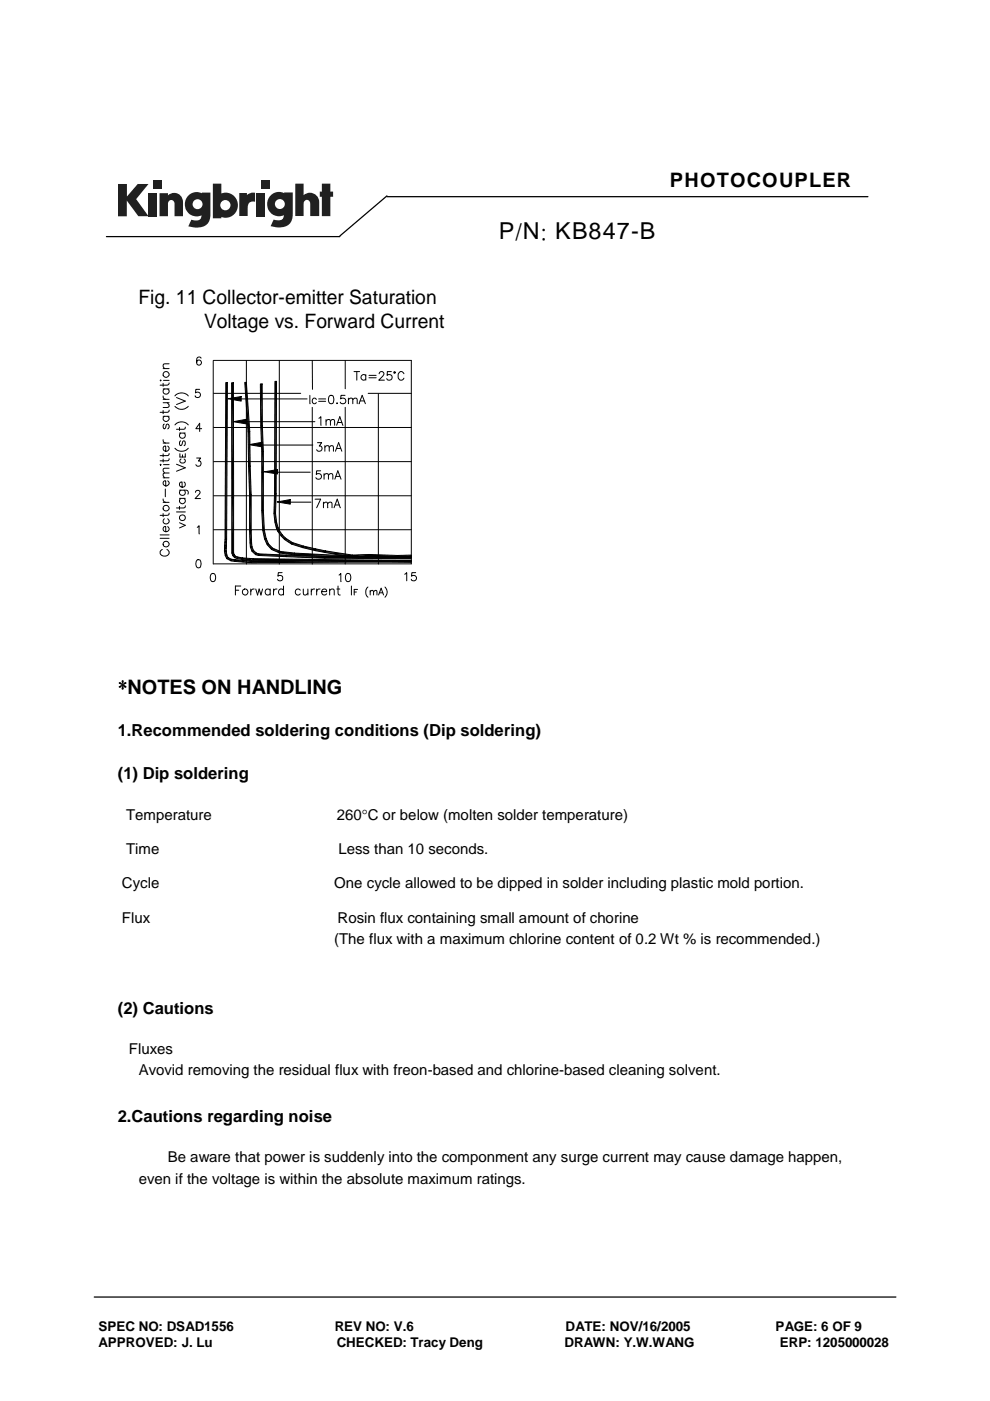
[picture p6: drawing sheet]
<svg xmlns="http://www.w3.org/2000/svg" width="210mm" height="297mm" viewBox="0 0 210 297" stroke-linecap="round" stroke-linejoin="round" font-family="sans-serif">
<path d="M82 41.7h102" fill="none" stroke="#010101" stroke-width=".26"/>
<g fill="#231f20">
<path d="M25 39h1.9v2.7l2.3-2.7h2.3l-2.6 3.2 2.6 3.6h-2.2l-2.4-3.3v3.4h-1.9z"/>
<path d="M31.5 41h1.8v4.8h-1.8z"/>
<path d="M54.4 40.9h1.8v4.9h-1.8z"/>
<path d="M32.4 38.3h1.8v1.8h-1.8z"/>
<path d="M55.3 38.2h1.8v1.8h-1.8z"/>
<path d="M33.8 41h1.8v.4a1.9 1.9 0 0 1 2.2-.3 1.9 1.9 0 0 1 1 2v2.7h-1.8v-2.6a.7 .7 0 0 0-.7-.8 .7 .7 0 0 0-.7 .8v2.6h-1.8z"/>
<path d="M50.7 40.9h1.7v.5a2.02 2.02 0 0 1 1.7-.5v1.9l-.2-.1a1.12 1.12 0 0 0-1.4 1.4v1.7h-1.8z"/>
<path d="M62.6 38.9h1.8v2.5a1.98 1.98 0 0 1 2.2-.3 1.98 1.98 0 0 1 1.1 2v2.7h-1.9v-2.6a.7 .7 0 0 0-.7-.8 .7 .7 0 0 0-.7 .8v2.6h-1.8z"/>
<path d="M68.2 38.9h1.8v1.7h.6v1.1h-.6v4.1h-1.8v-4.1h-.4v-1.1h.4z"/>
<path d="M45.1 38.9v7.4h1.8v-.3a2.63 2.63 0 0 0 3.5-2.5 2.63 2.63 0 0 0-3.5-2.5v-2.1zM46.7 43.5a1.1 1.1 0 0 1 2.2 0 1.1 1.1 0 0 1-2.2 0z"/>
<path d="M40.1 41.3a2.56 2.56 0 0 0-.6 3.3 2.56 2.56 0 0 0 3.2 1.1 1.09 1.09 0 0 1-1.5 1l-.6-.1-.7 1.4a5.3 5.3 0 0 0 3.7-.2 2.69 2.69 0 0 0 1-2.4v-4.6h-1.8v.2l-.8-.3a2.44 2.44 0 0 0-1.9 .6zM40.8 43.3a1.06 1.06 0 0 1 2.1 0 1.06 1.06 0 0 1-2.1 0z"/>
<path d="M57.6 41.3a2.56 2.56 0 0 0-.6 3.3 2.56 2.56 0 0 0 3.2 1 1.09 1.09 0 0 1-1.5 1.1l-.7-.1-.6 1.4a5.3 5.3 0 0 0 3.7-.3 2.69 2.69 0 0 0 1-2.4v-4.5h-1.9v.2l-.8-.3a2.44 2.44 0 0 0-1.8 .6zM58.3 43.3a1.06 1.06 0 0 1 2.1 0 1.06 1.06 0 0 1-2.1 0z"/>
</g>
<path d="M22.6 50.2h49.5M82 41.5l-9.9 8.5M20 275h169.9" fill="none" stroke="#010101" stroke-width=".26"/>
<path d="M24 57h79v72.9h-79z" fill="#fff"/>
<path d="M47.9 81.1v33.2M48 81.1v33.2M55.7 95.7v12.5M58.4 80.9v28M58.5 80.9v23.8M53.1 104.9v7.6M54.8 117.6h5.9M54.8 117.9h14M58.3 104.7v4.2M59.4 117.1h3M68.9 117h2.2" fill="none" stroke="#000" stroke-width=".34"/>
<g fill="none" stroke="#000" stroke-width=".21">
<path d="M34.6 78.1h1.3M35.9 77.1h-1a.47 .47 0 0 0-.2 .8l.2 .2M42.6 75.9a.48 .48 0 0 0-.4-.2 .48 .48 0 0 0-.5 .3v1.2a.52 .52 0 0 0 .9 .1 .52 .52 0 0 0-.1-.8 .52 .52 0 0 0-.8 .3M45.2 76.5v43.1M45.3 76.4h41.9M52.2 76.5v43.1M59.2 76.5v43.1M66.2 76.5l.1 6M73.2 76.5v5.9M75.1 78.8h1.1M75.6 78.8v1.8M77.6 79.7a.57 .57 0 0 0-.9-.1 .57 .57 0 0 0 0 .8 .57 .57 0 0 0 .9-.1"/>
<path d="M77.6 79.4v1.2M78.2 79.6h1.6M80.4 79.2l.3-.4h.4l.2 .2a.55 .55 0 0 1-.1 .8l-.9 .8h1.2M83 78.8h-.9v.8a.61 .61 0 0 1 .9 0 .61 .61 0 0 1-.1 .9 .61 .61 0 0 1-.9-.2M83.5 78.9h.3v.2h-.3zM85.6 79.2a.63 .63 0 0 0-.7-.4 .63 .63 0 0 0-.5 .7v.4a.63 .63 0 0 0 .5 .7 .63 .63 0 0 0 .7-.4M87.2 76.5v43h-41.9M34 98.6l.2-.1-.2-.1 .1 .2M34 80.7l.2-.1h-.2l.1 .1M34.6 93.2a.58 .58 0 0 0 .5 .7M34.6 83.9a.58 .58 0 0 0 .5 .8M34.6 81.3v.6"/>
<path d="M34.6 87v.7M34.6 96.2v.7M34.6 97.3v.7M34.6 93.9h1.3M34.6 88.3h1.3M34.6 85.4h1.3M34.6 84.7h1.3M34.6 82.5h1.3M34.7 98.5h1.2M34.7 80.6h1.2M34.8 89.9a.6 .6 0 0 0 0 1l.3-.1 .2-.8 .3-.1a.56 .56 0 0 1 .3 .5 .56 .56 0 0 1-.3 .5M34.8 88.3a.61 .61 0 0 0-.1 .9 .61 .61 0 0 0 1 0 .61 .61 0 0 0-.1-.9"/>
<path d="M34.8 82.5a.61 .61 0 0 0-.1 .9 .61 .61 0 0 0 1 0 .61 .61 0 0 0-.1-.9M35.5 85.4l.4 .5-.2 .4-1.1 .1M35.6 94.6a.6 .6 0 0 1 .1 .9 .6 .6 0 0 1-.9 0 .6 .6 0 0 1 .1-.9h.2v1.1M35.9 99.3l-1.2 .1-.1 .4 .3 .5M35.9 97.2l-.2 .4-.2 .1h-1.5M35.9 96.1l-.2 .4-.2 .1h-1.5M35.9 87l-.2 .3-.2 .1h-1.5M35.9 81.2l-.2 .3-.2 .2h-1.5M37.1 95a1.88 1.88 0 0 0 2.8 0M37.1 90.1a1.88 1.88 0 0 1 2.8 0M37.1 86.1a1.88 1.88 0 0 0 2.8 0M37.1 83.9a1.88 1.88 0 0 1 2.8 0"/>
<path d="M37.4 98.4l1.9 .8-1.9 .7M37.4 84.3l1.9 .7-1.9 .8M38.1 90.6v.7M38.1 91.8h1.2M38.1 96.2v.7h1.2v-.7M38.3 93.5a.62 .62 0 0 0 0 1l.3-.3 .2-.6 .2-.1a.62 .62 0 0 1 0 1M38.3 91.8a.61 .61 0 0 0-.1 .9 .61 .61 0 0 0 .9 0 .61 .61 0 0 0-.1-.9M38.4 97.3a.44 .44 0 0 0-.3 .5 .44 .44 0 0 0 .5 .4h.3a.44 .44 0 0 0 .4-.4 .44 .44 0 0 0-.3-.5M38.7 96.4v.5M39.3 90.6l-.1 .3-.3 .1h-1.5M41.7 97.1h.8l-.4 .6a.56 .56 0 0 1 .4 .9 .56 .56 0 0 1-1-.1M42.3 82.5h-.8l-.1 .8a.6 .6 0 0 1 1 0 .6 .6 0 0 1-.2 .9 .6 .6 0 0 1-.8-.3"/>
<path d="M42.8 90.9h-1.3l.8-1.2v1.8M45.3 97.9h41.9M45.3 90.6h41.9M45.3 83.4h18.5M47.9 81.1h.3l-.2 33.2h-.3zM48.3 84.5l2.8-.4v.9zM49.1 81.2h.4v24.3h-.4zM49.4 89.4l2.8-.5v1zM51.1 84.6h14M51.9 81.1h.3l.8 10.4h-.4zM52.1 89.4h14.7M52.6 91.5h.4v7.3h-.3z"/>
<path d="M52.7 98.8h.3l.3 6.1h-.4zM52.8 94.3l2.8-.5v.9zM55.2 81.4h.4v8.9h-.3zM55.3 90.3h.3l.2 5.4h-.3zM55.5 95.7h.3v4.4h-.3zM55.5 94.4h10.8M58.3 80.9h.3l-.1 23.8h-.3zM65.7 83.8v1.8M66.2 86.4v33.2M67.1 84.7a.48 .48 0 0 0-.7-.2 .48 .48 0 0 0-.2 .6 .44 .44 0 0 0 .3 .5 .44 .44 0 0 0 .6-.3M67.3 93.9h.9l-.5 .7a.58 .58 0 0 1 .5 .9 .58 .58 0 0 1-1.1-.2M67.6 84.6h1.4"/>
<path d="M67.6 85.1h1.4M67.6 88.7l.4-.4 .1 1.9M68 99.8h-.9v.8a.63 .63 0 0 1 .9 0 .63 .63 0 0 1-.1 .9 .63 .63 0 0 1-.9-.2M68.9 94.8l.4-.3 .4 .1 .1 1.1M68.9 94.5v1.2M69.1 89.3l.5-.4 .4 .1 .1 1.2M69.1 88.9v1.3M69.8 94.8l.4-.3 .4 .1 .1 1.1M69.9 83.9a.53 .53 0 0 1 .8 .3l.1 .4a.77 .77 0 0 1-.7 1 1.14 1.14 0 0 1-.2-1.7zM70.1 89.3l.3-.4 .5 .1 .1 1.2M71.1 95.7l.7-1.8 .7 1.8M71.4 90.2l.7-1.9 .6 1.9"/>
<path d="M71.4 95.1h.8M71.5 85.4v.2zM71.6 89.6h.9M73.2 83.8h-.9l-.1 .8a.63 .63 0 0 1 1 0 .63 .63 0 0 1-.1 .9 .63 .63 0 0 1-1-.2M73.2 86.4v33.2M73.9 84.4v1.2M73.9 84.8l.4-.4 .4 .1 .1 1.1M74.8 84.8l.4-.4 .4 .1 .1 1.1M76.2 85.6l.6-1.8 .7 1.8M76.4 85h.8M78.1 83.4h9.1M78.2 80.1h1.6"/>
<path d="M80.2 83.5v36.1M34 114.1h1.9M34 113.4h1.9M34.4 116.5a.72 .72 0 0 0-.5 .8 .72 .72 0 0 0 .8 .6 .82 .82 0 0 0 .9-.2 .82 .82 0 0 0 .1-.9l-.3-.3M34.6 105.8a.63 .63 0 0 0 .5 .7M34.6 106.5h1.3M34.6 108.9v.7M34.6 101.3h1.3M34.8 110a.61 .61 0 0 0-.1 .9 .61 .61 0 0 0 1 0 .61 .61 0 0 0-.1-.9M35.1 103.7v1.6M35.6 111.6a.6 .6 0 0 1 .1 .9 .6 .6 0 0 1-.9 0 .6 .6 0 0 1 .1-.9h.2v1.1M35.6 101.9a.6 .6 0 0 1 .1 .9 .6 .6 0 0 1-.9 0 .6 .6 0 0 1 .1-.9h.2v1.1"/>
<path d="M35.9 108.8l-.2 .4-.2 .1h-1.5M35.9 100.3l-1.2 .1-.1 .4 .3 .5M37.4 108.5h1.9M38.1 103.9h1.4a.54 .54 0 0 1 .3 .9M38.1 110.8l1.2 .6-1.2 .5M38.1 107.4v.6M38.1 105.7h1.2M38.3 105.7a.63 .63 0 0 0-.1 .9 .63 .63 0 0 0 .9 0 .63 .63 0 0 0-.1-.9M38.3 103.9a.61 .61 0 0 0-.1 .9 .61 .61 0 0 0 .9 0 .61 .61 0 0 0-.1-.9M39 102.2a.6 .6 0 0 1 .2 .9 .6 .6 0 0 1-.9 0 .6 .6 0 0 1 .1-.9h.2v1.1M39.3 107.2l-.1 .4-.3 .1h-1.5M41.4 104.4l.4-.4 .5 .1a.5 .5 0 0 1-.1 .8l-.8 .8h1.1"/>
<path d="M41.8 118.7a.5 .5 0 0 1 .7 .3l.1 .4a.75 .75 0 0 1-.6 1 1.13 1.13 0 0 1-.2-1.7zM41.8 111.8l.4-.3v1.7M45.3 112.3h41.9M45.3 105.1h41.9M47.6 116.8h.4l.1 .8-.3 .2zM47.6 115.7h.4v.5h-.4zM47.6 116.2h.4v.6h-.4zM47.7 115h.3v.7h-.4zM47.7 114.3h.3v.7h-.3zM47.8 117.8l.3-.2 .2 .6-.2 .2zM48.3 118.2l.8 .4-.1 .3-.9-.5zM49.1 118.6l.8 .1v.3l-.9-.1z"/>
<path d="M49.1 105.5h.4v11.7l-.4 .1zM49.1 117.3l.4-.1 .2 .4-.3 .2zM49.4 117.8l.3-.2 .3 .3-.3 .3zM49.9 118.7l1.7 .1-.1 .4-1.6-.2zM50 117.9l.4 .2-.1 .3-.6-.2zM50.4 118.1l1 .2v.3l-1.1-.2zM51.4 118.3l1.6 .1v.4l-1.6-.2zM51.6 118.8l1.7 .1v.4l-1.8-.1zM52.9 104.9h.4v7.6h-.4zM52.9 112.5h.4v2.6h-.3zM53 115.1h.3l.1 .8-.3 .1zM53 118.4h.7v.4h-.7z"/>
<path d="M53.1 116l.3-.1 .3 .8-.3 .2zM53.3 118.9l33.9-.2v.4l-33.9 .2zM53.4 116.9l.3-.2 .7 .6-.2 .3zM53.7 118.4l33.5 .5v.3l-33.5-.4zM54.4 117.3l.5 .1-.1 .4-.6-.2zM54.9 117.4l5.8 .3v.3l-5.9-.2zM55.5 100.1h.3v8.1h-.3zM55.5 108.2h.3l.2 4.2h-.3zM55.7 112.4h.3l.4 1.8-.3 .1zM56 100l2.8-.4v.9zM56.1 114.3l.3-.1 .5 1.1-.3 .2zM56.6 115.5l.3-.2 .9 .9-.2 .3z"/>
<path d="M57.8 116.2l1.7 .7-.1 .4-1.8-.8zM58.1 108.9h.3l.2 1.8h-.3zM58.2 104.7h.3l-.1 4.2h-.3zM58.3 110.7h.3l.3 1.1-.3 .1zM58.6 111.9l.3-.1 .3 .7-.3 .1zM58.8 106.4l2.8-.5v1zM58.9 112.6l.3-.1 .7 .9-.3 .2zM58.9 100.1h6.9M59.5 116.9l2.9 .4v.3l-3-.3zM59.6 113.6l.3-.2 .6 .7-.2 .3zM60.5 114.1l1.5 .9-.2 .4-1.5-1zM60.7 117.7l8.1 .3v.4l-8.1-.4z"/>
<path d="M61.6 106.5h4.4M62 115l2.3 .8-.1 .3-2.4-.7zM62.4 117.3l13.6 .7v.4l-13.6-.8zM64.3 115.8l2.6 .6v.4l-2.7-.7zM66.8 105.8h1.2l-.9 1.9M66.9 116.4l2.1 .4-.1 .3-2-.3zM68.6 106.8l.4-.3 .4 .1 .1 1.1M68.6 106.5v1.2M68.7 100.8l.4-.4 .5 .1v1.1M68.7 100.4v1.2M68.8 118h18.4v.4h-18.4zM69 116.8l2.1 .3v.4l-2.2-.4z"/>
<path d="M69.5 106.8l.4-.3 .4 .1 .1 1.1M69.6 100.8l.5-.4 .4 .1 .1 1.1M70.8 107.7l.7-1.9 .7 1.9M71 101.6l.6-1.8 .7 1.8M71.1 107.1h.8M71.1 117.1l3.7 .6v.3l-3.7-.5zM71.2 101h.9M74.8 117.7l3.5-.1v.3l-3.5 .1zM76 118h11.2v.4h-11.2zM78.3 117.6l6 .2v.4l-6-.3zM84.3 117.8l2.9-.1v.3l-2.9 .2zM44.8 121.7a.54 .54 0 0 1 .8 .2 .81 .81 0 0 1 .1 1 .81 .81 0 0 1-.9 .3 1.32 1.32 0 0 1 0-1.5z"/>
<path d="M49.9 125.1h.7M51.1 124.2h-1.2v2M53.2 124.9v1.3M53.9 124.9a.63 .63 0 0 0-.7 .5M54.2 124.9l.4 1.3 .3-1.3 .4 1.3 .4-1.3M57.3 125.1a.6 .6 0 0 0-.9 0 .6 .6 0 0 0 0 .9 .6 .6 0 0 0 .9-.1M57.3 124.9v1.3M58 124.9v1.3M58.7 124.9a.57 .57 0 0 0-.7 .5M59.8 121.4h-.8l-.1 .8a.58 .58 0 0 1 .9 0 .58 .58 0 0 1-.1 .8 .58 .58 0 0 1-.9-.2M60.1 125.1a.6 .6 0 0 0-.9 0 .6 .6 0 0 0 0 .9 .6 .6 0 0 0 .9-.1M60.1 124.2v2"/>
<path d="M63.7 125.1a.6 .6 0 0 0-.9 0 .6 .6 0 0 0 0 .9 .6 .6 0 0 0 .9-.1M64.3 124.9l.1 1.2 .4 .1 .5-.4M65.3 124.9v1.3M66 124.9v1.3M66.7 124.9a.57 .57 0 0 0-.7 .5M67.1 124.9v1.3M67.9 124.9a.58 .58 0 0 0-.8 .5M68.2 125.4h1.1v-.2a.59 .59 0 0 0-.9-.1 .59 .59 0 0 0 0 .9 .59 .59 0 0 0 .9-.1M69.9 125.2l.4-.3 .5 .1 .1 1.2M69.9 124.9v1.3M71.4 124.9h.7M71.7 124.2v1.6l.1 .3 .3 .1"/>
<path d="M71.9 121.9l.4-.3v1.7M73.7 121.6a1.03 1.03 0 0 0 0 1.7h.2a.99 .99 0 0 0 0-1.7h-.2M74.5 124.2v2M75.1 125.5h.5M75.8 125h-.7v1.2M78 124.5a1.47 1.47 0 0 0 0 2.1M78.5 125.5l.3-.3 .3 .1 .1 .9M78.5 125.2v1M79.2 125.5l.3-.3 .4 .1v.9M80.3 126.2l.5-1.5 .5 1.5M80.5 125.7h.7M81.6 124.5a1.47 1.47 0 0 1 0 2.1"/>
<path d="M85.8 121.8l.4-.4v1.7M88.1 121.4h-.8l-.1 .8a.59 .59 0 0 1 .9-.1 .59 .59 0 0 1 0 .9 .59 .59 0 0 1-.9-.2"/>
<circle cx="35.2" cy="79.4" r=".63"/>
<circle cx="35.2" cy="107.7" r=".63"/>
<circle cx="35.2" cy="115.4" r=".62"/>
<circle cx="38.7" cy="109.8" r=".62"/>
<circle cx="52" cy="125.5" r=".63"/>
</g>
<g fill="#000">
<path d="M48.3 84.5l2.8-.4v.9zM51.9 81.1l1.1 10.4h-.4zM51.9 81.1h.3l.8 10.4zM49.4 89.4l2.8-.5v1zM52.6 91.5l.4 7.3h-.3zM52.7 98.8l.6 6.1h-.4zM52.6 91.5h.4v7.3zM52.7 98.8h.3l.3 6.1zM55.3 90.3l.5 5.4h-.3zM52.8 94.3l2.8-.5v.9zM55.3 90.3h.3l.2 5.4zM56 100l2.8-.4v.9z"/>
<path d="M47.6 116.8l.5 .8-.3 .2zM47.6 115.7l.4 .5h-.4zM47.6 116.2l.4 .6h-.4zM47.7 115l.3 .7h-.4zM47.7 114.3l.3 .7h-.3zM47.8 117.8l.5 .4-.2 .2zM47.6 116.2h.4v.6zM47.6 116.8h.4l.1 .8zM47.7 115h.3v.7zM47.6 115.7h.4v.5zM47.7 114.3h.3v.7zM47.8 117.8l.3-.2 .2 .6z"/>
<path d="M48.1 118.4l1 .2-.1 .3zM48.3 118.2l.8 .4-1-.2zM49 118.9l.9-.2v.3zM49.1 118.6l.8 .1-.9 .2zM49.1 117.3l.6 .3-.3 .2zM49.4 117.8l.6 .1-.3 .3zM49.1 117.3l.4-.1 .2 .4zM49.4 117.8l.3-.2 .3 .3zM49.7 118.2l.7-.1-.1 .3zM49.9 119l1.7-.2-.1 .4zM49.9 118.7l1.7 .1-1.7 .2zM50 117.9l.4 .2-.7 .1z"/>
<path d="M50.3 118.4l1.1-.1v.3zM50.4 118.1l1 .2-1.1 .1zM51.4 118.6l1.6-.2v.4zM51.4 118.3l1.6 .1-1.6 .2zM51.5 119.2l1.8-.3v.4zM51.6 118.8l1.7 .1-1.8 .3zM53 118.8l.7-.4v.4zM53 115.1l.4 .8-.3 .1zM53 118.4h.7l-.7 .4zM53.1 116l.6 .7-.3 .2zM53.3 118.9l33.9-.2-33.9 .6zM53.3 119.3l33.9-.6v.4z"/>
<path d="M53 115.1h.3l.1 .8zM53.1 116l.3-.1 .3 .8zM53.4 116.9l1 .4-.2 .3zM53.4 116.9l.3-.2 .7 .6zM54.2 117.6l.7-.2-.1 .4zM54.4 117.3l.5 .1-.7 .2zM55.5 108.2l.5 4.2h-.3zM55.7 112.4l.7 1.8-.3 .1zM55.5 108.2h.3l.2 4.2zM55.7 112.4h.3l.4 1.8zM56.1 114.3l.8 1-.3 .2zM56.1 114.3l.3-.1 .5 1.1z"/>
<path d="M56.6 115.5l1.2 .7-.2 .3zM56.6 115.5l.3-.2 .9 .9zM57.6 116.5l1.9 .4-.1 .4zM57.8 116.2l1.7 .7-1.9-.4zM58.1 108.9l.5 1.8h-.3zM58.3 110.7l.6 1.1-.3 .1zM58.1 108.9h.3l.2 1.8zM58.6 111.9l.6 .6-.3 .1zM58.3 110.7h.3l.3 1.1zM58.9 112.6l1 .8-.3 .2zM58.6 111.9l.3-.1 .3 .7zM58.9 112.6l.3-.1 .7 .9z"/>
<path d="M59.6 113.6l.9 .5-.2 .3zM59.6 113.6l.3-.2 .6 .7zM60.3 114.4l1.7 .6-.2 .4zM60.5 114.1l1.5 .9-1.7-.6zM58.8 106.4l2.8-.5v1zM61.8 115.4l2.5 .4-.1 .3zM62 115l2.3 .8-2.5-.4zM62.4 117.3l13.6 .7-13.6-.4zM62.4 117.6l13.6 .4v.4zM64.2 116.1l2.7 .3v.4zM64.3 115.8l2.6 .6-2.7-.3zM71.1 117.5l3.7 .2v.3z"/>
<path d="M71.1 117.1l3.7 .6-3.7-.2zM74.8 117.7l3.5-.1-3.5 .4zM74.8 118l3.5-.4v.3zM84.3 117.8l2.9-.1-2.9 .5zM84.3 118.2l2.9-.5v.3z"/>
</g>
<path d="M49.3 81.2v24.3M55.4 81.4v8.9M53.1 112.5v2.6M53.7 118.7h33.5M53.7 119h33.5M66.9 116.6h2.1" fill="none" stroke="#000" stroke-width=".42"/>
<path d="M49.3 105.5v11.8M59.4 117.5h3M60.7 118.2h26.5M66.9 116.9h2.1M68.9 117.3h2.2M78.3 117.8h6M78.3 118h6" fill="none" stroke="#000" stroke-width=".38"/>
<text font-size="5" x="105.7" y="50.6">P/N: KB847-B</text>
<g font-size="4.2">
<text x="142" y="39.7">PHOTOCOUPLER</text>
<text x="29.4" y="64.5">Fig. 11 Collector-emitter Saturation</text>
<text x="43.3" y="69.5">Voltage vs. Forward Current</text>
<text x="25" y="147.2">*NOTES ON HANDLING</text>
</g>
<g font-size="3.5">
<text x="25" y="156.1">1.Recommended soldering conditions (Dip soldering)</text>
<text x="25" y="165.1">(1) Dip soldering</text>
<text x="25" y="215">(2) Cautions</text>
<text x="25" y="237.9">2.Cautions regarding noise</text>
</g>
<g font-size="3.2">
<text x="26.8" y="173.8">Temperature</text>
<text x="71.4" y="173.8">260°C or below (molten solder temperature)</text>
<text x="26.8" y="181.1">Time</text>
<text x="71.8" y="181.1">Less than 10 seconds.</text>
<text x="25.9" y="188.3">Cycle</text>
<text x="70.9" y="188.3">One cycle allowed to be dipped in solder including plastic mold portion.</text>
<text x="25.9" y="195.6">Flux</text>
<text x="71.6" y="195.6">Rosin flux containing small amount of chorine</text>
<text x="70.9" y="200.2">(The flux with a maximum chlorine content of 0.2 Wt % is recommended.)</text>
<text x="27.3" y="223.4">Fluxes</text>
<text x="29.4" y="228">Avovid removing the residual flux with freon-based and chlorine-based cleaning solvent.</text>
<text x="29.4" y="251">even if the voltage is within the absolute maximum ratings.</text>
<text x="35.6" y="246.4">Be aware that power is suddenly into the componment any surge current may cause damage happen,</text>
</g>
<g font-size="2.8">
<text x="20.9" y="285.6">APPROVED: J. Lu</text>
<text x="20.9" y="282.2">SPEC NO: DSAD1556</text>
<text x="71" y="282.2">REV NO: V.6</text>
<text x="71.4" y="285.6">CHECKED: Tracy Deng</text>
<text x="119.7" y="285.6">DRAWN: Y.W.WANG</text>
<text x="119.9" y="282.2">DATE: NOV/16/2005</text>
<text x="164.5" y="282.2">PAGE: 6 OF 9</text>
<text x="165.4" y="285.6">ERP: 1205000028</text>
</g>
</svg>
